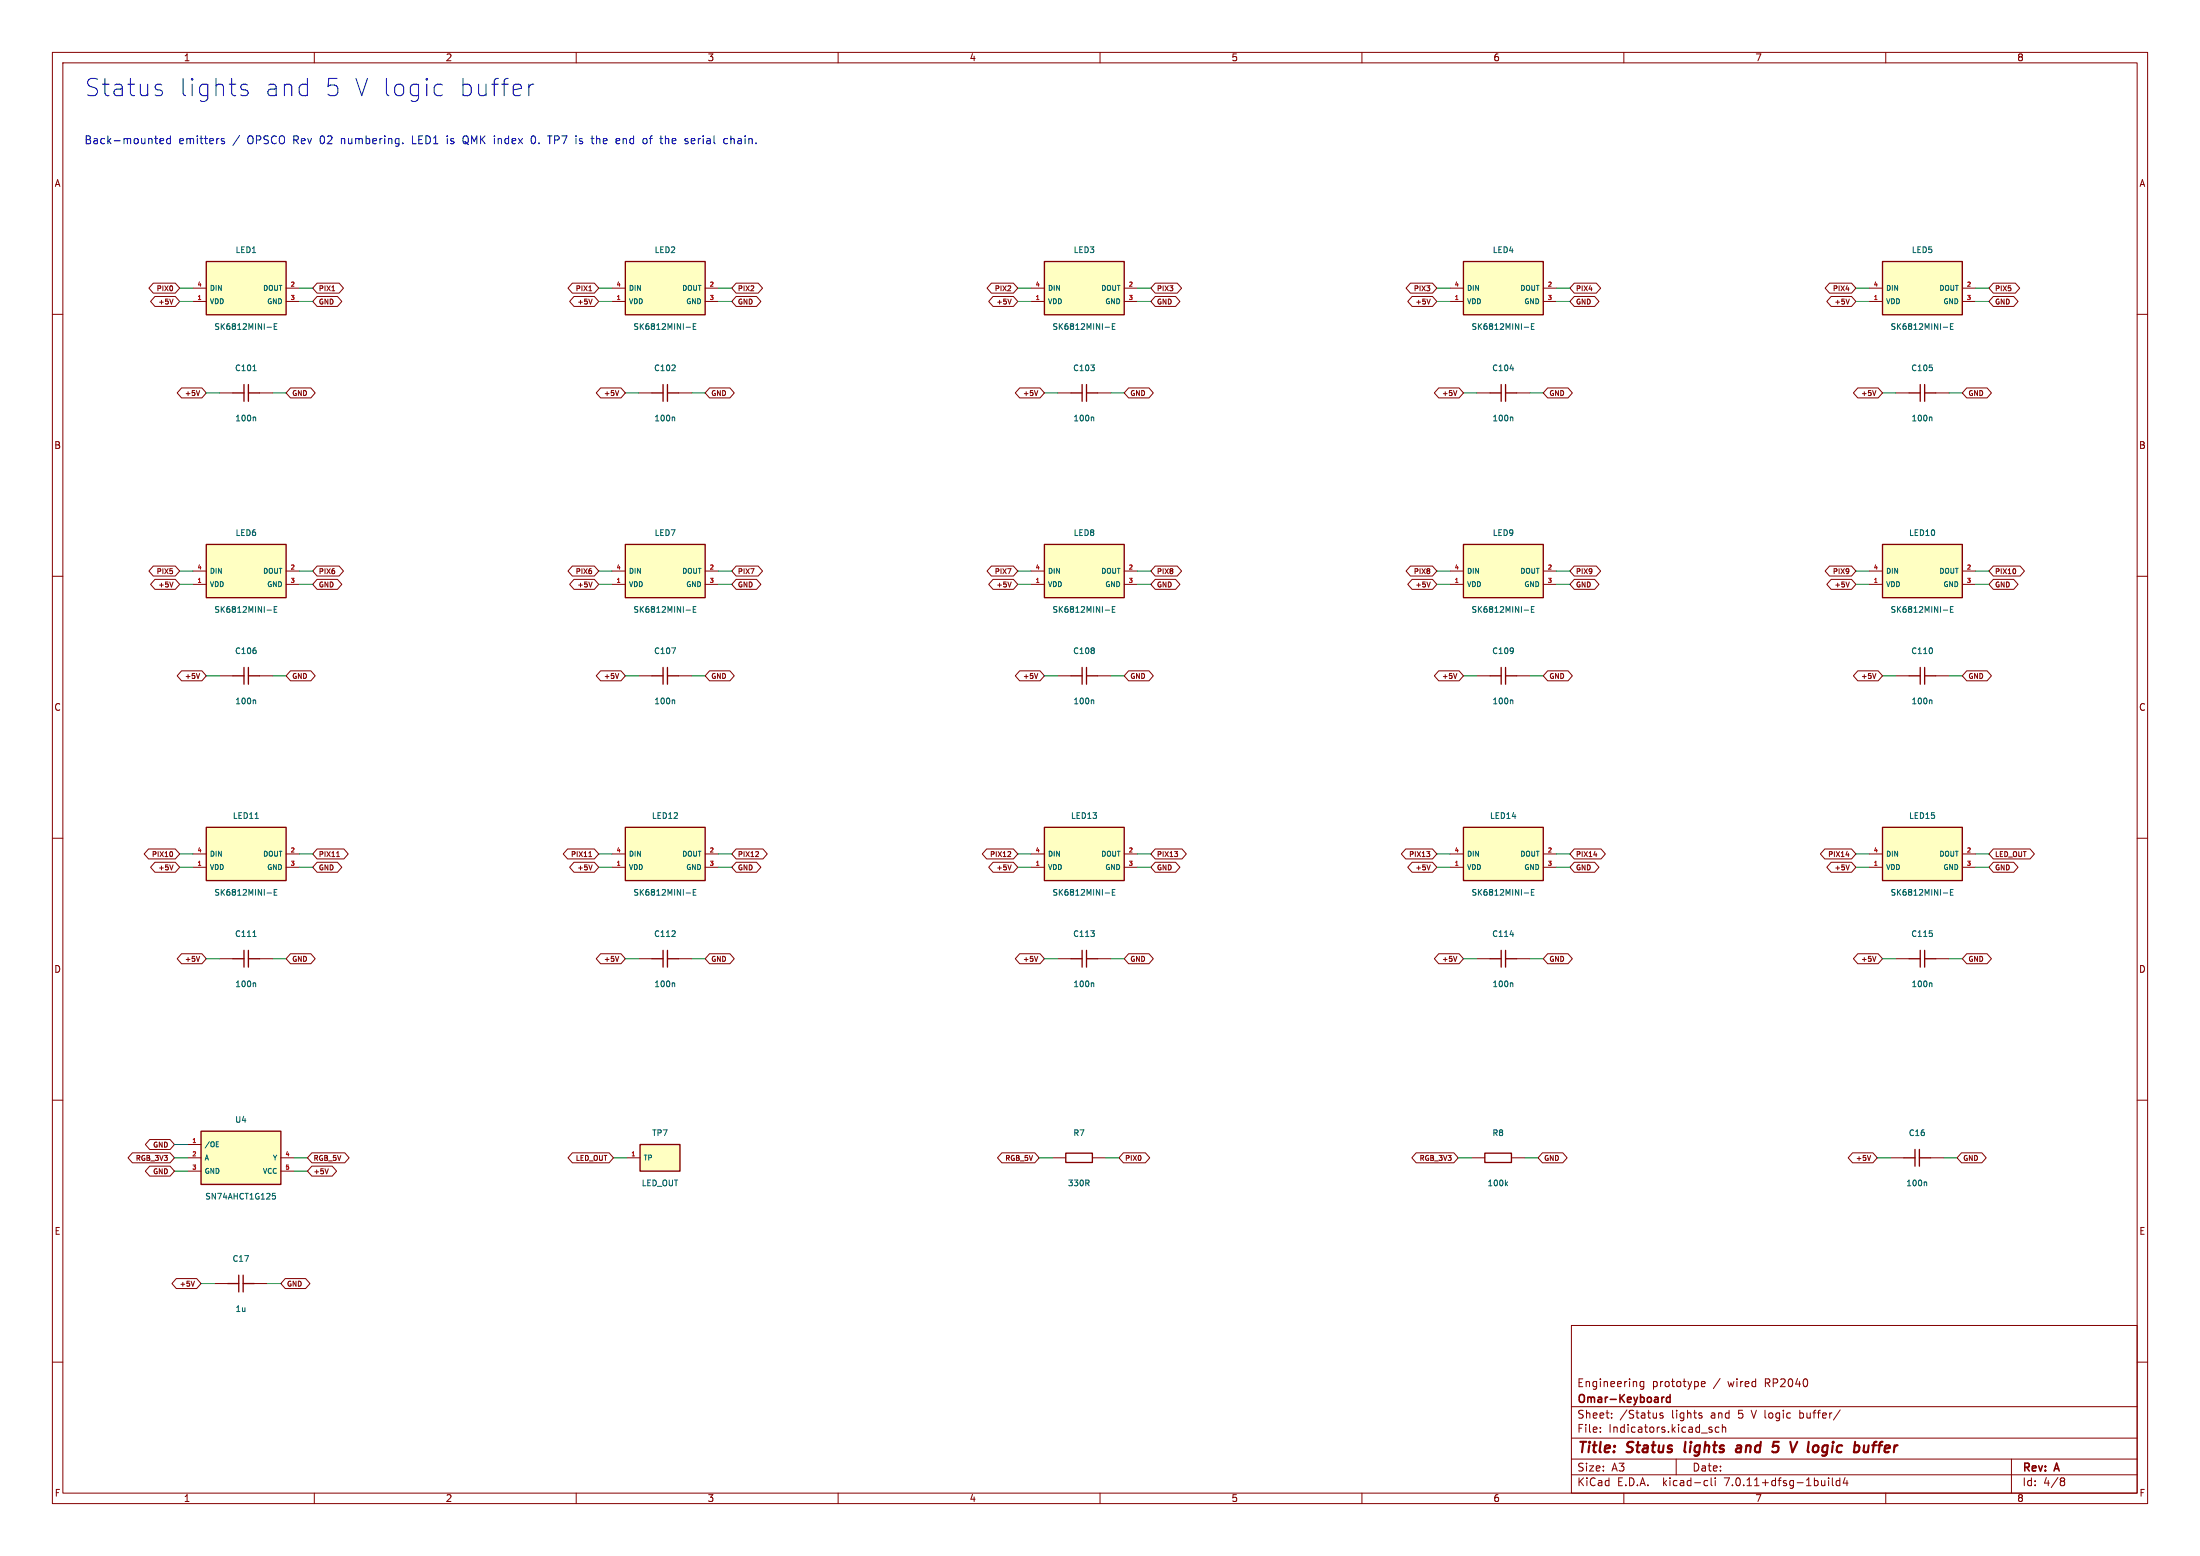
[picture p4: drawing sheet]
<svg xmlns="http://www.w3.org/2000/svg" width="420mm" height="297mm" viewBox="0 0 420 297" stroke-linecap="round" stroke-linejoin="round" font-family="sans-serif">
<g fill="none" stroke="#840000" stroke-width=".19">
<path d="M10 10h400v277h-400zM12 12h396v273h-396zM60 10v2M110 10v2M160 10v2M210 10v2M260 10v2M310 10v2M360 10v2M10 60h2M29.3 54h4.2l.8 1-.8 1h-4.2l-.9-1zM29.6 56.6h3.9l.8 .9-.8 1h-3.9l-.9-1z"/>
<path d="M33 57.1l-.3 .9M36.8 57.5h2.6M36.8 55h2.6M54.6 57.5h2.6M54.6 55h2.6M60.5 54h4.2l.9 1-.9 1h-4.2l-.8-1zM60.5 56.6h3.9l.9 .9-.9 1h-3.9l-.8-1zM63.4 55.5h.5M109.3 54h4.2l.8 1-.8 1h-4.2l-.9-1zM109.6 56.6h3.9l.8 .9-.8 1h-3.9l-.9-1zM112.4 55.5h.5M113 57.1l-.3 .9"/>
<path d="M116.8 57.5h2.6M116.8 55h2.6M134.6 57.5h2.6M134.6 55h2.6M140.5 54h4.2l.9 1-.9 1h-4.2l-.8-1zM140.5 56.6h3.9l.9 .9-.9 1h-3.9l-.8-1zM189.3 54h4.2l.8 1-.8 1h-4.2l-.9-1zM189.6 56.6h3.9l.8 .9-.8 1h-3.9l-.9-1zM193 57.1l-.3 .9M196.8 57.5h2.6M196.8 55h2.6M214.6 57.5h2.6"/>
<path d="M214.6 55h2.6M220.5 56.6h3.9l.9 .9-.9 1h-3.9l-.8-1zM220.5 54h4.2l.9 1-.9 1h-4.2l-.8-1zM269.3 54h4.2l.8 1-.8 1h-4.2l-.9-1zM269.6 56.6h3.9l.8 .9-.8 1h-3.9l-.9-1zM273 57.1l-.3 .9M276.8 57.5h2.6M276.8 55h2.6M294.6 57.5h2.6M294.6 55h2.6M300.5 54h4.2l.9 1-.9 1h-4.2l-.8-1zM300.5 56.6h3.9l.9 .9-.9 1h-3.9l-.8-1z"/>
<path d="M349.3 54h4.2l.8 1-.8 1h-4.2l-.9-1zM349.6 56.6h3.9l.8 .9-.8 1h-3.9l-.9-1zM353 57.1l-.3 .9M356.8 57.5h2.6M356.8 55h2.6M374.6 57.5h2.6M374.6 55h2.6M380.5 56.6h3.9l.9 .9-.9 1h-3.9l-.8-1zM380.5 54h4.2l.9 1-.9 1h-4.2l-.8-1zM408 60h2M34.7 74h3.8l.9 1-.9 1h-3.8l-.9-1zM38.1 74.5l-.3 1"/>
<path d="M41.9 75h2.6M49.5 75h2.6M55.5 74h3.8l.9 1-.9 1h-3.8l-.9-1zM114.7 74h3.8l.9 1-.9 1h-3.8l-.9-1zM118.1 74.5l-.3 1M121.9 75h2.6M129.5 75h2.6M135.5 74h3.8l.9 1-.9 1h-3.8l-.9-1zM194.7 74h3.8l.9 1-.9 1h-3.8l-.9-1zM198.1 74.5l-.3 1M201.9 75h2.6M209.5 75h2.6"/>
<path d="M215.5 74h3.8l.9 1-.9 1h-3.8l-.9-1zM274.7 74h3.8l.9 1-.9 1h-3.8l-.9-1zM278.1 74.5l-.3 1M281.9 75h2.6M289.5 75h2.6M295.5 74h3.8l.9 1-.9 1h-3.8l-.9-1zM354.7 74h3.8l.9 1-.9 1h-3.8l-.9-1zM358.1 74.5l-.3 1M361.9 75h2.6M369.5 75h2.6M375.5 74h3.8l.9 1-.9 1h-3.8l-.9-1zM10 110h2"/>
<path d="M29.3 108h4.2l.8 1-.8 1h-4.2l-.9-1zM29.6 110.6h3.9l.8 .9-.8 1h-3.9l-.9-1zM33 111.1l-.3 .9M36.8 111.5h2.6M36.8 109h2.6M54.6 111.5h2.6M54.6 109h2.6M60.5 108h4.2l.9 1-.9 1h-4.2l-.8-1zM60.5 110.6h3.9l.9 .9-.9 1h-3.9l-.8-1zM109.3 108h4.2l.8 1-.8 1h-4.2l-.9-1zM109.6 110.6h3.9l.8 .9-.8 1h-3.9l-.9-1zM113 111.1l-.3 .9"/>
<path d="M116.8 111.5h2.6M116.8 109h2.6M134.6 111.5h2.6M134.6 109h2.6M140.5 108h4.2l.9 1-.9 1h-4.2l-.8-1zM140.5 110.6h3.9l.9 .9-.9 1h-3.9l-.8-1zM189.3 108h4.2l.8 1-.8 1h-4.2l-.9-1zM189.6 110.6h3.9l.8 .9-.8 1h-3.9l-.9-1zM193 111.1l-.3 .9M196.8 111.5h2.6M196.8 109h2.6M214.6 111.5h2.6"/>
<path d="M214.6 109h2.6M220.5 108h4.2l.9 1-.9 1h-4.2l-.8-1zM220.5 110.6h3.9l.9 .9-.9 1h-3.9l-.8-1zM269.3 108h4.2l.8 1-.8 1h-4.2l-.9-1zM269.6 110.6h3.9l.8 .9-.8 1h-3.9l-.9-1zM273 111.1l-.3 .9M276.8 111.5h2.6M276.8 109h2.6M294.6 111.5h2.6M294.6 109h2.6M300.5 108h4.2l.9 1-.9 1h-4.2l-.8-1zM300.5 110.6h3.9l.9 .9-.9 1h-3.9l-.8-1z"/>
<path d="M349.3 108h4.2l.8 1-.8 1h-4.2l-.9-1zM349.6 110.6h3.9l.8 .9-.8 1h-3.9l-.9-1zM353 111.1l-.3 .9M356.8 111.5h2.6M356.8 109h2.6M374.6 111.5h2.6M374.6 109h2.6M380.5 110.6h3.9l.9 .9-.9 1h-3.9l-.8-1zM380.5 108h5.1l.9 1-.9 1h-5.1l-.8-1zM384.8 108.7v.6M408 110h2M34.7 128h3.8l.9 1-.9 1h-3.8l-.9-1z"/>
<path d="M38.1 128.5l-.3 1M41.9 129h2.6M49.5 129h2.6M55.5 128h3.8l.9 1-.9 1h-3.8l-.9-1zM114.7 128h3.8l.9 1-.9 1h-3.8l-.9-1zM118.1 128.5l-.3 1M121.9 129h2.6M129.5 129h2.6M135.5 128h3.8l.9 1-.9 1h-3.8l-.9-1zM194.7 128h3.8l.9 1-.9 1h-3.8l-.9-1zM198.1 128.5l-.3 1M201.9 129h2.6"/>
<path d="M209.5 129h2.6M215.5 128h3.8l.9 1-.9 1h-3.8l-.9-1zM274.7 128h3.8l.9 1-.9 1h-3.8l-.9-1zM278.1 128.5l-.3 1M281.9 129h2.6M289.5 129h2.6M295.5 128h3.8l.9 1-.9 1h-3.8l-.9-1zM354.7 128h3.8l.9 1-.9 1h-3.8l-.9-1zM358.1 128.5l-.3 1M361.9 129h2.6M369.5 129h2.6M375.5 128h3.8l.9 1-.9 1h-3.8l-.9-1z"/>
<path d="M10 160h2M408 160h2M28.4 162h5.1l.8 1-.8 1h-5.1l-.9-1zM29.6 164.6h3.9l.8 .9-.8 1h-3.9l-.9-1zM32.9 162.6v.8M33 165.1l-.3 .9M36.8 165.5h2.6M36.8 163h2.6M54.6 165.5h2.6M54.6 163h2.6M60.5 164.6h3.9l.9 .9-.9 1h-3.9l-.8-1zM60.5 162h5.1l.9 1-.9 1h-5.1l-.8-1z"/>
<path d="M64.3 163.5h.5M108.4 162h5.1l.8 1-.8 1h-5.1l-.9-1zM109.6 164.6h3.9l.8 .9-.8 1h-3.9l-.9-1zM112.4 163.5h.5M112.6 162.7l.1-.2v1M113 165.1l-.3 .9M116.8 165.5h2.6M116.8 163h2.6M134.6 165.5h2.6M134.6 163h2.6M140.5 162h5.1l.9 1-.9 1h-5.1l-.8-1zM140.5 164.6h3.9l.9 .9-.9 1h-3.9l-.8-1z"/>
<path d="M144.2 163.5h.6M144.8 162.6v.4M188.4 162h5.1l.8 1-.8 1h-5.1l-.9-1zM189.6 164.6h3.9l.8 .9-.8 1h-3.9l-.9-1zM192.8 162.5l.2 .2-.1 .3-.5 .5h.6M193 165.1l-.3 .9M196.8 165.5h2.6M196.8 163h2.6M214.6 165.5h2.6M214.6 163h2.6M220.5 162h5.1l.9 1-.9 1h-5.1l-.8-1zM220.5 164.6h3.9l.9 .9-.9 1h-3.9l-.8-1z"/>
<path d="M224.2 162.5h.6l-.3 .4M224.8 163v.4M268.4 162h5.1l.8 1-.8 1h-5.1l-.9-1zM269.6 164.6h3.9l.8 .9-.8 1h-3.9l-.9-1zM272.4 162.5h.6l-.4 .4M272.9 163v.5M273 165.1l-.3 .9M276.8 165.5h2.6M276.8 163h2.6M294.6 165.5h2.6M294.6 163h2.6M300.5 162h5.1l.9 1-.9 1h-5.1l-.8-1z"/>
<path d="M300.5 164.6h3.9l.9 .9-.9 1h-3.9l-.8-1zM304.3 163.2h.6M348.4 162h5.1l.8 1-.8 1h-5.1l-.9-1zM349.6 164.6h3.9l.8 .9-.8 1h-3.9l-.9-1zM352.4 163.2h.6M353 165.1l-.3 .9M356.8 165.5h2.6M356.8 163h2.6M374.6 165.5h2.6M374.6 163h2.6M380.5 162h7l.9 1-.9 1h-7l-.8-1zM380.5 164.6h3.9l.9 .9-.9 1h-3.9l-.8-1z"/>
<path d="M34.7 182h3.8l.9 1-.9 1h-3.8l-.9-1zM38.1 182.5l-.3 1M41.9 183h2.6M49.5 183h2.6M55.5 182h3.8l.9 1-.9 1h-3.8l-.9-1zM114.7 182h3.8l.9 1-.9 1h-3.8l-.9-1zM118.1 182.5l-.3 1M121.9 183h2.6M129.5 183h2.6M135.5 182h3.8l.9 1-.9 1h-3.8l-.9-1zM194.7 182h3.8l.9 1-.9 1h-3.8l-.9-1zM198.1 182.5l-.3 1"/>
<path d="M201.9 183h2.6M209.5 183h2.6M215.5 182h3.8l.9 1-.9 1h-3.8l-.9-1zM274.7 182h3.8l.9 1-.9 1h-3.8l-.9-1zM278.1 182.5l-.3 1M281.9 183h2.6M289.5 183h2.6M295.5 182h3.8l.9 1-.9 1h-3.8l-.9-1zM354.7 182h3.8l.9 1-.9 1h-3.8l-.9-1zM358.1 182.5l-.3 1M361.9 183h2.6M369.5 183h2.6"/>
<path d="M375.5 182h3.8l.9 1-.9 1h-3.8l-.9-1zM10 210h2M28.6 217.5h3.9l.8 1-.8 .9h-3.9l-.9-.9zM35.8 218.5h2.6M408 210h2M25.3 220h7.2l.8 1-.8 1h-7.2l-.9-1zM28.6 222.6h3.9l.8 .9-.8 1h-3.9l-.9-1zM35.8 221h2.6M35.8 223.5h2.6M53.6 221h2.6M53.6 223.5h2.6M59.5 222.6h3.9l.9 .9-.9 1h-3.9l-.8-1z"/>
<path d="M59.5 220h6.3l.9 1-.9 1h-6.3l-.8-1zM62.7 223.1l-.3 .9M109.3 220h7l.8 1-.8 1h-7l-.9-1zM119.7 221h2.5M191.3 220h6.2l.9 1-.9 1h-6.2l-.9-1zM200.9 221h2.6M208.5 221h2.6M214.5 220h4.2l.8 1-.8 1h-4.2l-.9-1zM270.4 220h7.1l.9 1-.9 1h-7.1l-.9-1zM280.9 221h2.6M288.5 221h2.6M294.5 220h3.8l.9 1-.9 1h-3.8l-.9-1z"/>
<path d="M353.7 220h3.8l.9 1-.9 1h-3.8l-.9-1zM357.1 220.5l-.3 1M360.9 221h2.6M368.5 221h2.6M374.5 220h3.8l.9 1-.9 1h-3.8l-.9-1zM10 260h2M33.7 244h3.8l.9 1-.9 1h-3.8l-.9-1zM37.1 244.5l-.3 1M40.9 245h2.6M48.5 245h2.6M54.5 244h3.8l.9 1-.9 1h-3.8l-.9-1zM300 253h108v32h-108z"/>
<path d="M408 260h2M300 278.5h108M300 274.5h108M300 268.5h108M305.5 273.2v.2M305.5 272.5v.1M307.7 270.5v.2M307.7 269.8v.1M313.8 263.7v1.2l-.3 .3-.3-.1M313.8 263.8l-.4-.1-.3 .3 .1 .6h.6M317.4 269.8l-.3-.1-.2 .2v.2l.5 .2v.3h-.5M320 278.5v3"/>
<path d="M324.5 270.2l.4 .1v.2l-.2 .2h-.3M324.5 269.7l.4 .1M324.8 264.2l.7-.2-.1-.2-.4-.1-.2 .2 .1 .7h.5M326.4 272.9l.4 .1 .1 .2-.2 .2h-.3M326.4 272.4l.4 .1M328.2 272.5l-.5-.1-.3 .3 .2 .6h.6M328.8 272.5l.2-.1 .4 .1v.9M328.8 271.9v1.5M343.6 269.2v1.5M343.6 270.6l.1 .1M343.7 269.7l-.1 .1M351.3 269.1l-1.3 1.9"/>
<path d="M384 278.5v6.5M60 285v2M110 285v2M160 285v2M210 285v2M260 285v2M300 281.5h108M310 285v2M325.6 282.6l.4 .1M326 283.5l-.4 .1M326.7 282.1v1.3l.2 .2M327.4 282.1v.1"/>
<path d="M327.4 282.6v1M349.1 282.1v.1M349.1 282.6v1M349.8 282.1v1.3l.2 .2M351.2 282.7l-.4-.1-.3 .3 .2 .6h.5M351.2 282.1v1.5M352.2 282l-.3 1.1h.9M352.6 282.6v1M360 285v2M393.6 282.1h.3l.3 .3-.3 .3M393.6 282.7h.3M393.9 282.7l.2 .2 .1 .4-.3 .3h-.3"/>
</g>
<path d="M321.8 275.2l-.2 1.9M331.6 276h.7M332.4 276.3l-.7 .1a.4 .4 0 0 0-.3 .4 .4 .4 0 0 0 .2 .4l.7-.1M338.6 275.2h1M339.2 276l.3 .3v.5l-.2 .3M356.7 275.9l-.1 1.3M357.4 275.9h.8M358.1 275.2l-.4 .3-.2 1.7" fill="none" stroke="#840000" stroke-width=".4"/>
<path d="M317.7 266.7l-.4 .1M318.8 266.8l-.4-.1-.3 .3 .2 .6h.5M318.8 266.2v1.5" fill="none" stroke="#840000" stroke-width=".3"/>
<g fill="none" stroke="#840000" stroke-width=".25">
<path d="M39.4 49.9h15.2v10.2h-15.2zM119.4 49.9h15.2v10.2h-15.2zM199.4 49.9h15.2v10.2h-15.2zM279.4 49.9h15.2v10.2h-15.2zM359.4 49.9h15.2v10.2h-15.2zM44.5 75h2.1M46.6 73.4v3.2M47.4 73.4v3.2M47.4 75h2.1M124.5 75h2.1M126.6 73.4v3.2M127.4 75h2.1"/>
<path d="M127.4 73.4v3.2M204.5 75h2.1M206.6 73.4v3.2M207.4 75h2.1M207.4 73.4v3.2M284.5 75h2.1M286.6 73.4v3.2M287.4 73.4v3.2M287.4 75h2.1M364.5 75h2.1M366.6 73.4v3.2M367.4 73.4v3.2"/>
<path d="M367.4 75h2.1M39.4 103.9h15.2v10.2h-15.2zM119.4 103.9h15.2v10.2h-15.2zM199.4 103.9h15.2v10.2h-15.2zM279.4 103.9h15.2v10.2h-15.2zM359.4 103.9h15.2v10.2h-15.2zM44.5 129h2.1M46.6 127.4v3.2M47.4 129h2.1M47.4 127.4v3.2M124.5 129h2.1M126.6 127.4v3.2"/>
<path d="M127.4 129h2.1M127.4 127.4v3.2M204.5 129h2.1M206.6 127.4v3.2M207.4 129h2.1M207.4 127.4v3.2M284.5 129h2.1M286.6 127.4v3.2M287.4 129h2.1M287.4 127.4v3.2M364.5 129h2.1M366.6 127.4v3.2"/>
<path d="M367.4 129h2.1M367.4 127.4v3.2M39.4 157.9h15.2v10.2h-15.2zM119.4 157.9h15.2v10.2h-15.2zM199.4 157.9h15.2v10.2h-15.2zM279.4 157.9h15.2v10.2h-15.2zM359.4 157.9h15.2v10.2h-15.2zM44.5 183h2.1M46.6 181.4v3.2M47.4 181.4v3.2M47.4 183h2.1M124.5 183h2.1"/>
<path d="M126.6 181.4v3.2M127.4 183h2.1M127.4 181.4v3.2M204.5 183h2.1M206.6 181.4v3.2M207.4 183h2.1M207.4 181.4v3.2M284.5 183h2.1M286.6 181.4v3.2M287.4 181.4v3.2M287.4 183h2.1M364.5 183h2.1"/>
<path d="M366.6 181.4v3.2M367.4 181.4v3.2M367.4 183h2.1M38.4 215.9h15.2v10.2h-15.2zM122.2 218.5h7.6v5h-7.6zM365.6 219.4v3.2M366.4 219.4v3.2M203.5 220.1h5v1.8h-5zM283.5 220.1h5v1.8h-5zM363.5 221h2.1M366.4 221h2.1M43.5 245h2.1"/>
<path d="M45.6 243.4v3.2M46.4 245h2.1M46.4 243.4v3.2"/>
</g>
<g fill="none" stroke="#006464" stroke-width=".19">
<path d="M48.3 70.8h.6M48.6 79.6l.2 .2v.5M51 62.5h.8M52.3 62.3h.4M52.9 61.8h-.6v1.1h.6M128.2 70.8h.7M128.6 79.6l.2 .2v.5M128.9 69.8v.3M131 62.5h.8M132.3 62.3h.4M132.9 61.8h-.6v1.1h.6M208.2 69.7h.7l-.4 .4"/>
<path d="M208.6 79.6l.2 .2v.5M208.9 70.2v.5M211 62.5h.8M212.3 62.3h.4M212.9 61.8h-.6v1.1h.6M288.3 70.4h.7M288.7 79.6l.1 .2v.5M291 62.5h.8M292.3 62.3h.4M292.9 61.8h-.6v1.1h.6M368.7 79.6l.1 .2v.5M368.9 70.2v.5"/>
<path d="M371 62.5h.8M372.3 62.3h.4M372.9 61.8h-.6v1.1h.6M51 116.5h.8M52.3 116.3h.4M52.9 115.8h-.6v1.1h.6M131 116.5h.8M132.3 116.3h.4M132.9 115.8h-.6v1.1h.6M211 116.5h.8M212.3 116.3h.4M212.9 115.8h-.6v1.1h.6"/>
<path d="M291 116.5h.8M292.3 116.3h.4M292.9 115.8h-.6v1.1h.6M371 116.5h.8M372.3 116.3h.4M372.9 115.8h-.6v1.1h.6M48.6 133.6l.2 .2v.5M48.9 124.2v.5M128.2 123.7h.8l-.5 1.1M128.6 133.6l.2 .2v.5M208.6 133.6l.2 .2v.5M208.9 123.8v.2"/>
<path d="M208.9 124.2v.5M288.7 133.6l.1 .2v.5M288.9 123.8v.7M288.9 124.1v.1M368.7 133.6l.1 .2v.5M368.9 123.9v.7M48.7 156.2h.6M48.3 178.8h.6M51 170.5h.8M52.3 170.3h.4M52.9 169.8h-.6v1.1h.6M128.2 178.8h.7"/>
<path d="M128.9 177.8v.3M131 170.5h.8M132.3 170.3h.4M132.9 169.8h-.6v1.1h.6M208.2 177.7h.7l-.4 .4M208.9 178.2v.5M211 170.5h.8M212.3 170.3h.4M212.9 169.8h-.6v1.1h.6M288.3 178.4h.7M291 170.5h.8M292.3 170.3h.4"/>
<path d="M292.9 169.8h-.6v1.1h.6M368.9 178.2v.5M371 170.5h.8M372.3 170.3h.4M372.9 169.8h-.6v1.1h.6M48.6 187.6l.2 .2v.5M128.6 187.6l.2 .2v.5M208.6 187.6l.2 .2v.5M288.7 187.6l.1 .2v.5M368.7 187.6l.1 .2v.5M41.3 218.4h.3M41.3 218.9h.4"/>
<path d="M41.3 217.9h.4M52 227.8h.5M52.1 228.2h.3l.2 .2-.1 .4-.4 .1M207.5 225.8l.4 .5M207.9 225.3v.4M287.5 225.9l.3 .4M287.8 225.6l-.4 .4M367.6 225.6l.2 .2v.5"/>
</g>
<g fill="#ffffc2" stroke="#ffffc2" stroke-width=".19">
<path d="M199.4 103.9h15.2v10.2h-15.2z"/>
<path d="M199.4 49.9h15.2v10.2h-15.2z"/>
<path d="M39.4 103.9h15.2v10.2h-15.2z"/>
<path d="M359.4 157.9h15.2v10.2h-15.2z"/>
<path d="M359.4 103.9h15.2v10.2h-15.2z"/>
<path d="M359.4 49.9h15.2v10.2h-15.2z"/>
<path d="M119.4 103.9h15.2v10.2h-15.2z"/>
<path d="M279.4 103.9h15.2v10.2h-15.2z"/>
<path d="M279.4 49.9h15.2v10.2h-15.2z"/>
<path d="M119.4 157.9h15.2v10.2h-15.2z"/>
<path d="M38.4 215.9h15.2v10.2h-15.2z"/>
<path d="M122.2 218.5h7.6v5h-7.6z"/>
<path d="M39.4 157.9h15.2v10.2h-15.2z"/>
<path d="M39.4 49.9h15.2v10.2h-15.2z"/>
<path d="M279.4 157.9h15.2v10.2h-15.2z"/>
<path d="M119.4 49.9h15.2v10.2h-15.2z"/>
<path d="M199.4 157.9h15.2v10.2h-15.2z"/>
</g>
<g fill="none" stroke="#0000c2" stroke-width=".19">
<path d="M30.1 17.2l.8 .1 .1 .5-.1 .3-.3 .2h-.7M30.1 16.1l.8 .1M46 16.7l.1 .3 .3 .2 .8 .1 .2 .3-.2 .5-.3 .2h-.6l-.3-.2M47.2 16.2l-.8-.1-.3 .1-.1 .3M84.5 16.2l-.4-.1h-.6l-.3 .1-.3 .5v.9l.3 .5 .3 .2h.6l.4-.2M101 16.1v2.2M101.9 16.1a.84 .84 0 0 0-.9 .6M29.5 26.4h.6M30 27.4h.1M30.5 26.9l.7-.1v-.3l-.5-.1-.2 .2 .1 .8h.6M32.5 26.5l-.4-.1-.3 .3 .2 .7h.5M32.5 25.9v1.5"/>
<path d="M42.8 26.5l-.3-.1-.3 .2 .1 .3 .5 .1v.4h-.6M76.9 27.3v.1M78.7 25.9v1.5h.8M85.4 25.9v.2M85.4 26.4v1M88.7 27.1h.1M89 25.9a.5 .5 0 0 0-.6 .5v.5a.51 .51 0 0 0 .6 .5M102.1 26.1l-.2-.2a.8 .8 0 0 0-.5 .8 .8 .8 0 0 0 .5 .7l.2-.1M104.5 25.9h.9M110.6 27.4h.4M110.6 26.7l.1 .2h.3M111 26.4l-.3 .1-.1 .1"/>
<path d="M113.9 25.9v1.5M114.1 26.4l-.2 .2M124 26.4h.5M124.2 26v1.4M127.2 26.4l.4 .1 .1 .1v.8M132.6 26.5l-.4-.1-.2 .2v.8h.6M132.7 26.8l-.7 .1M138.7 26.4l.2 .1M138.9 27.4h-.2M139.5 26.6l.5-.2 .2 .2M139.5 25.9v1.5"/>
</g>
<g fill="none" stroke="#009600" stroke-width=".19">
<path d="M34.3 57.5h2.5M34.3 55h2.5M57.2 57.5h2.5M57.2 55h2.5M114.3 57.5h2.5M114.3 55h2.5M137.2 57.5h2.5M137.2 55h2.5M194.3 57.5h2.5M194.3 55h2.5M217.2 57.5h2.5M217.2 55h2.5"/>
<path d="M274.3 57.5h2.5M274.3 55h2.5M297.2 57.5h2.5M297.2 55h2.5M354.3 57.5h2.5M354.3 55h2.5M377.2 57.5h2.5M377.2 55h2.5M39.4 75h2.5M52.1 75h2.5M119.4 75h2.5M132.1 75h2.5"/>
<path d="M199.4 75h2.5M212.1 75h2.5M279.4 75h2.5M292.1 75h2.5M359.4 75h2.5M372.1 75h2.5M34.3 109h2.5M34.3 111.5h2.5M57.2 109h2.5M57.2 111.5h2.5M114.3 109h2.5M114.3 111.5h2.5"/>
<path d="M137.2 109h2.5M137.2 111.5h2.5M194.3 109h2.5M194.3 111.5h2.5M217.2 109h2.5M217.2 111.5h2.5M274.3 109h2.5M274.3 111.5h2.5M297.2 109h2.5M297.2 111.5h2.5M354.3 109h2.5M354.3 111.5h2.5"/>
<path d="M377.2 109h2.5M377.2 111.5h2.5M39.4 129h2.5M52.1 129h2.5M119.4 129h2.5M132.1 129h2.5M199.4 129h2.5M212.1 129h2.5M279.4 129h2.5M292.1 129h2.5M359.4 129h2.5M372.1 129h2.5"/>
<path d="M34.3 165.5h2.5M34.3 163h2.5M57.2 165.5h2.5M57.2 163h2.5M114.3 165.5h2.5M114.3 163h2.5M137.2 165.5h2.5M137.2 163h2.5M194.3 165.5h2.5M194.3 163h2.5M217.2 165.5h2.5M217.2 163h2.5"/>
<path d="M274.3 165.5h2.5M274.3 163h2.5M297.2 165.5h2.5M297.2 163h2.5M354.3 165.5h2.5M354.3 163h2.5M377.2 165.5h2.5M377.2 163h2.5M39.4 183h2.5M52.1 183h2.5M119.4 183h2.5M132.1 183h2.5"/>
<path d="M199.4 183h2.5M212.1 183h2.5M279.4 183h2.5M292.1 183h2.5M359.4 183h2.5M372.1 183h2.5M33.3 218.5h2.5M33.3 221h2.5M33.3 223.5h2.5M56.2 221h2.5M56.2 223.5h2.5M117.1 221h2.6"/>
<path d="M198.4 221h2.5M211.1 221h2.5M278.4 221h2.5M291.1 221h2.5M358.4 221h2.5M371.1 221h2.5M38.4 245h2.5M51.1 245h2.5"/>
</g>
<g font-size="4.6" fill="#0000c2">
<text x="16" y="18.6">Status</text>
<text x="33.9" y="18.6">lights</text>
<text x="50" y="18.6">and</text>
<text x="61.3" y="18.6">5 V logic</text>
<text x="86.3" y="18.6">buffer</text>
</g>
<g font-size="2.8" fill="#840000">
<text x="301" y="277.9">Title:</text>
<text x="310.6" y="277.9">Status</text>
<text x="322.4" y="277.9">lights</text>
<text x="333.1" y="277.9">and</text>
<text x="340.9" y="277.9">5</text>
<text x="345.1" y="277.9">V logic</text>
<text x="358.8" y="277.9">buffer</text>
</g>
<g font-size="2.1" fill="#0000c2">
<text x="16" y="27.7">Back-mounted</text>
<text x="34.1" y="27.7">emitters</text>
<text x="44.5" y="27.7">/</text>
<text x="47.4" y="27.7">OPSCO Rev</text>
<text x="61.5" y="27.7">02</text>
<text x="65.7" y="27.7">numbering.</text>
<text x="79.4" y="27.7">LED1</text>
<text x="86.2" y="27.7">is</text>
<text x="89.4" y="27.7">QMK index</text>
<text x="102.7" y="27.7">0.</text>
<text x="106.2" y="27.7">TP7</text>
<text x="111.5" y="27.7">is</text>
<text x="114.8" y="27.7">the</text>
<text x="119.6" y="27.7">end</text>
<text x="124.9" y="27.7">of</text>
<text x="128.4" y="27.7">the</text>
<text x="133.2" y="27.7">serial</text>
<text x="140.8" y="27.7">chain.</text>
</g>
<g font-size="2.1" fill="#840000">
<text x="301" y="268.2">Omar-Keyboard</text>
<text x="301" y="265">Engineering</text>
<text x="315.4" y="265">prototype</text>
<text x="327.2" y="265">/</text>
<text x="330" y="265">wired</text>
<text x="337.2" y="265">RP2040</text>
<text x="301" y="273.7">File:</text>
<text x="301" y="271">Sheet:</text>
<text x="307.1" y="273.7">Indicators.kicad_sch</text>
<text x="309.2" y="271">/Status</text>
<text x="319.2" y="271">lights</text>
<text x="326.7" y="271">and</text>
<text x="332.1" y="271">5</text>
<text x="334.8" y="271">V logic</text>
<text x="344.2" y="271">buffer/</text>
<text x="301" y="281.1">Size:</text>
<text x="307.6" y="281.1">A3</text>
<text x="323" y="281.1">Date:</text>
<text x="386" y="281.3">Rev:</text>
<text x="392.4" y="281.3">A</text>
<text x="301" y="283.9">KiCad</text>
<text x="308.7" y="283.9">E.D.A.</text>
<text x="317.6" y="283.9">kicad-cli</text>
<text x="329.5" y="283.9">7.0.11+dfsg-1build4</text>
<text x="386" y="283.9">Id:</text>
<text x="390.1" y="283.9">4/8</text>
</g>
<g font-size="1.8" fill="#840000">
<text x="35" y="11.9">1</text>
<text x="85" y="11.9">2</text>
<text x="135" y="11.9">3</text>
<text x="185" y="11.9">4</text>
<text x="235" y="11.9">5</text>
<text x="285" y="11.9">6</text>
<text x="335" y="11.9">7</text>
<text x="385" y="11.9">8</text>
<text x="10.3" y="35.9">A</text>
<text x="408.3" y="35.9">A</text>
<text x="10.3" y="85.9">B</text>
<text x="408.2" y="85.9">B</text>
<text x="10.3" y="135.9">C</text>
<text x="408.2" y="135.9">C</text>
<text x="10.3" y="185.9">D</text>
<text x="408.2" y="185.9">D</text>
<text x="10.3" y="235.9">E</text>
<text x="408.3" y="235.9">E</text>
<text x="10.3" y="285.9">F</text>
<text x="35" y="286.9">1</text>
<text x="85" y="286.9">2</text>
<text x="135" y="286.9">3</text>
<text x="185" y="286.9">4</text>
<text x="235" y="286.9">5</text>
<text x="285" y="286.9">6</text>
<text x="335" y="286.9">7</text>
<text x="385" y="286.9">8</text>
<text x="408.3" y="285.9">F</text>
</g>
<g font-size="1.5" fill="#006464">
<text x="44.9" y="48.5">LED1</text>
<text x="124.9" y="48.5">LED2</text>
<text x="204.9" y="48.5">LED3</text>
<text x="284.9" y="48.5">LED4</text>
<text x="364.9" y="48.5">LED5</text>
<text x="40.8" y="63.2">SK6812MINI-E</text>
<text x="120.8" y="63.2">SK6812MINI-E</text>
<text x="200.8" y="63.2">SK6812MINI-E</text>
<text x="280.8" y="63.2">SK6812MINI-E</text>
<text x="360.8" y="63.2">SK6812MINI-E</text>
<text x="44.8" y="71">C101</text>
<text x="124.8" y="71">C102</text>
<text x="204.8" y="71">C103</text>
<text x="284.8" y="71">C104</text>
<text x="364.8" y="71">C105</text>
<text x="44.8" y="80.6">100n</text>
<text x="124.8" y="80.6">100n</text>
<text x="204.8" y="80.6">100n</text>
<text x="284.8" y="80.6">100n</text>
<text x="364.8" y="80.6">100n</text>
<text x="44.9" y="102.5">LED6</text>
<text x="124.9" y="102.5">LED7</text>
<text x="204.9" y="102.5">LED8</text>
<text x="284.9" y="102.5">LED9</text>
<text x="364.3" y="102.5">LED10</text>
<text x="40.8" y="117.2">SK6812MINI-E</text>
<text x="120.8" y="117.2">SK6812MINI-E</text>
<text x="200.8" y="117.2">SK6812MINI-E</text>
<text x="280.8" y="117.2">SK6812MINI-E</text>
<text x="360.8" y="117.2">SK6812MINI-E</text>
<text x="44.8" y="125">C106</text>
<text x="124.8" y="125">C107</text>
<text x="204.8" y="125">C108</text>
<text x="284.8" y="125">C109</text>
<text x="364.8" y="125">C110</text>
<text x="44.8" y="134.6">100n</text>
<text x="124.8" y="134.6">100n</text>
<text x="204.8" y="134.6">100n</text>
<text x="284.8" y="134.6">100n</text>
<text x="364.8" y="134.6">100n</text>
<text x="44.3" y="156.5">LED11</text>
<text x="124.3" y="156.5">LED12</text>
<text x="204.3" y="156.5">LED13</text>
<text x="284.3" y="156.5">LED14</text>
<text x="364.3" y="156.5">LED15</text>
<text x="40.8" y="171.2">SK6812MINI-E</text>
<text x="120.8" y="171.2">SK6812MINI-E</text>
<text x="200.8" y="171.2">SK6812MINI-E</text>
<text x="280.8" y="171.2">SK6812MINI-E</text>
<text x="360.8" y="171.2">SK6812MINI-E</text>
<text x="44.8" y="179">C111</text>
<text x="124.8" y="179">C112</text>
<text x="204.8" y="179">C113</text>
<text x="284.8" y="179">C114</text>
<text x="364.8" y="179">C115</text>
<text x="44.8" y="188.6">100n</text>
<text x="124.8" y="188.6">100n</text>
<text x="204.8" y="188.6">100n</text>
<text x="284.8" y="188.6">100n</text>
<text x="364.8" y="188.6">100n</text>
<text x="44.8" y="214.5">U4</text>
<text x="124.4" y="217">TP7</text>
<text x="204.8" y="217">R7</text>
<text x="284.8" y="217">R8</text>
<text x="364.3" y="217">C16</text>
<text x="122.4" y="226.6">LED_OUT</text>
<text x="203.8" y="226.6">330R</text>
<text x="283.9" y="226.6">100k</text>
<text x="363.8" y="226.6">100n</text>
<text x="39.1" y="229.2">SN74AHCT1G125</text>
<text x="44.3" y="241">C17</text>
<text x="44.9" y="250.6">1u</text>
</g>
<g font-size="1.3" fill="#840000">
<text x="29.8" y="55.8">PIX0</text>
<text x="30.1" y="58.3">+5V</text>
<text x="60.8" y="55.8">PIX1</text>
<text x="60.8" y="58.3">GND</text>
<text x="109.8" y="55.8">PIX1</text>
<text x="110.1" y="58.3">+5V</text>
<text x="140.8" y="55.8">PIX2</text>
<text x="140.8" y="58.3">GND</text>
<text x="189.8" y="55.8">PIX2</text>
<text x="190.1" y="58.3">+5V</text>
<text x="220.8" y="58.3">GND</text>
<text x="220.8" y="55.8">PIX3</text>
<text x="269.8" y="55.8">PIX3</text>
<text x="270.1" y="58.3">+5V</text>
<text x="300.8" y="55.8">PIX4</text>
<text x="300.8" y="58.3">GND</text>
<text x="349.8" y="55.8">PIX4</text>
<text x="350.1" y="58.3">+5V</text>
<text x="380.8" y="58.3">GND</text>
<text x="380.8" y="55.8">PIX5</text>
<text x="35.1" y="75.8">+5V</text>
<text x="55.7" y="75.8">GND</text>
<text x="115.1" y="75.8">+5V</text>
<text x="135.7" y="75.8">GND</text>
<text x="195.1" y="75.8">+5V</text>
<text x="215.7" y="75.8">GND</text>
<text x="275.1" y="75.8">+5V</text>
<text x="295.7" y="75.8">GND</text>
<text x="355.1" y="75.8">+5V</text>
<text x="375.7" y="75.8">GND</text>
<text x="29.8" y="109.8">PIX5</text>
<text x="30.1" y="112.3">+5V</text>
<text x="60.8" y="109.8">PIX6</text>
<text x="60.8" y="112.3">GND</text>
<text x="109.8" y="109.8">PIX6</text>
<text x="110.1" y="112.3">+5V</text>
<text x="140.8" y="109.8">PIX7</text>
<text x="140.8" y="112.3">GND</text>
<text x="189.8" y="109.8">PIX7</text>
<text x="190.1" y="112.3">+5V</text>
<text x="220.8" y="109.8">PIX8</text>
<text x="220.8" y="112.3">GND</text>
<text x="269.8" y="109.8">PIX8</text>
<text x="270.1" y="112.3">+5V</text>
<text x="300.8" y="109.8">PIX9</text>
<text x="300.8" y="112.3">GND</text>
<text x="349.8" y="109.8">PIX9</text>
<text x="350.1" y="112.3">+5V</text>
<text x="380.8" y="112.3">GND</text>
<text x="380.8" y="109.8">PIX10</text>
<text x="35.1" y="129.8">+5V</text>
<text x="55.7" y="129.8">GND</text>
<text x="115.1" y="129.8">+5V</text>
<text x="135.7" y="129.8">GND</text>
<text x="195.1" y="129.8">+5V</text>
<text x="215.7" y="129.8">GND</text>
<text x="275.1" y="129.8">+5V</text>
<text x="295.7" y="129.8">GND</text>
<text x="355.1" y="129.8">+5V</text>
<text x="375.7" y="129.8">GND</text>
<text x="28.8" y="163.8">PIX10</text>
<text x="30.1" y="166.3">+5V</text>
<text x="60.8" y="166.3">GND</text>
<text x="60.8" y="163.8">PIX11</text>
<text x="108.8" y="163.8">PIX11</text>
<text x="110.1" y="166.3">+5V</text>
<text x="140.8" y="163.8">PIX12</text>
<text x="140.8" y="166.3">GND</text>
<text x="188.8" y="163.8">PIX12</text>
<text x="190.1" y="166.3">+5V</text>
<text x="220.8" y="163.8">PIX13</text>
<text x="220.8" y="166.3">GND</text>
<text x="268.8" y="163.8">PIX13</text>
<text x="270.1" y="166.3">+5V</text>
<text x="300.8" y="163.8">PIX14</text>
<text x="300.8" y="166.3">GND</text>
<text x="348.8" y="163.8">PIX14</text>
<text x="350.1" y="166.3">+5V</text>
<text x="380.8" y="163.8">LED_OUT</text>
<text x="380.8" y="166.3">GND</text>
<text x="35.1" y="183.8">+5V</text>
<text x="55.7" y="183.8">GND</text>
<text x="115.1" y="183.8">+5V</text>
<text x="135.7" y="183.8">GND</text>
<text x="195.1" y="183.8">+5V</text>
<text x="215.7" y="183.8">GND</text>
<text x="275.1" y="183.8">+5V</text>
<text x="295.7" y="183.8">GND</text>
<text x="355.1" y="183.8">+5V</text>
<text x="375.7" y="183.8">GND</text>
<text x="25.8" y="221.8">RGB_3V3</text>
<text x="29.1" y="219.2">GND</text>
<text x="59.8" y="221.8">RGB_5V</text>
<text x="109.8" y="221.8">LED_OUT</text>
<text x="191.8" y="221.8">RGB_5V</text>
<text x="214.7" y="221.8">PIX0</text>
<text x="270.8" y="221.8">RGB_3V3</text>
<text x="294.7" y="221.8">GND</text>
<text x="354.1" y="221.8">+5V</text>
<text x="374.7" y="221.8">GND</text>
<text x="29.1" y="224.3">GND</text>
<text x="59.8" y="224.3">+5V</text>
<text x="34.1" y="245.8">+5V</text>
<text x="54.7" y="245.8">GND</text>
</g>
<g font-size="1.3" fill="#006464">
<text x="40" y="58.2">VDD</text>
<text x="40" y="55.7">DIN</text>
<text x="50.1" y="55.7">DOUT</text>
<text x="50.9" y="58.2">GND</text>
<text x="120" y="58.2">VDD</text>
<text x="120" y="55.7">DIN</text>
<text x="130.1" y="55.7">DOUT</text>
<text x="130.9" y="58.2">GND</text>
<text x="200" y="58.2">VDD</text>
<text x="200" y="55.7">DIN</text>
<text x="210.1" y="55.7">DOUT</text>
<text x="210.9" y="58.2">GND</text>
<text x="280" y="58.2">VDD</text>
<text x="280" y="55.7">DIN</text>
<text x="290.1" y="55.7">DOUT</text>
<text x="290.9" y="58.2">GND</text>
<text x="360" y="58.2">VDD</text>
<text x="360" y="55.7">DIN</text>
<text x="370.1" y="55.7">DOUT</text>
<text x="370.9" y="58.2">GND</text>
<text x="40" y="112.2">VDD</text>
<text x="40" y="109.7">DIN</text>
<text x="50.1" y="109.7">DOUT</text>
<text x="50.9" y="112.2">GND</text>
<text x="120" y="112.2">VDD</text>
<text x="120" y="109.7">DIN</text>
<text x="130.1" y="109.7">DOUT</text>
<text x="130.9" y="112.2">GND</text>
<text x="200" y="112.2">VDD</text>
<text x="200" y="109.7">DIN</text>
<text x="210.1" y="109.7">DOUT</text>
<text x="210.9" y="112.2">GND</text>
<text x="280" y="112.2">VDD</text>
<text x="280" y="109.7">DIN</text>
<text x="290.1" y="109.7">DOUT</text>
<text x="290.9" y="112.2">GND</text>
<text x="360" y="112.2">VDD</text>
<text x="360" y="109.7">DIN</text>
<text x="370.1" y="109.7">DOUT</text>
<text x="370.9" y="112.2">GND</text>
<text x="40" y="166.2">VDD</text>
<text x="40" y="163.7">DIN</text>
<text x="50.1" y="163.7">DOUT</text>
<text x="50.9" y="166.2">GND</text>
<text x="120" y="166.2">VDD</text>
<text x="120" y="163.7">DIN</text>
<text x="130.1" y="163.7">DOUT</text>
<text x="130.9" y="166.2">GND</text>
<text x="200" y="166.2">VDD</text>
<text x="200" y="163.7">DIN</text>
<text x="210.1" y="163.7">DOUT</text>
<text x="210.9" y="166.2">GND</text>
<text x="280" y="166.2">VDD</text>
<text x="280" y="163.7">DIN</text>
<text x="290.1" y="163.7">DOUT</text>
<text x="290.9" y="166.2">GND</text>
<text x="360" y="166.2">VDD</text>
<text x="360" y="163.7">DIN</text>
<text x="370.1" y="163.7">DOUT</text>
<text x="370.9" y="166.2">GND</text>
<text x="39" y="219.2">/OE</text>
<text x="39" y="221.7">A</text>
<text x="51.9" y="221.7">Y</text>
<text x="122.8" y="221.7">TP</text>
<text x="39" y="224.2">GND</text>
<text x="50" y="224.2">VCC</text>
</g>
<g font-size="1.1" fill="#a90000">
<text x="37.6" y="57.3">1</text>
<text x="37.6" y="54.7">4</text>
<text x="55.4" y="54.7">2</text>
<text x="55.4" y="57.3">3</text>
<text x="117.6" y="57.3">1</text>
<text x="117.6" y="54.7">4</text>
<text x="135.4" y="54.7">2</text>
<text x="135.4" y="57.3">3</text>
<text x="197.6" y="57.3">1</text>
<text x="197.6" y="54.7">4</text>
<text x="215.4" y="54.7">2</text>
<text x="215.4" y="57.3">3</text>
<text x="277.6" y="57.3">1</text>
<text x="277.6" y="54.7">4</text>
<text x="295.4" y="54.7">2</text>
<text x="295.4" y="57.3">3</text>
<text x="357.6" y="57.3">1</text>
<text x="357.6" y="54.7">4</text>
<text x="375.4" y="54.7">2</text>
<text x="375.4" y="57.3">3</text>
<text x="37.6" y="111.3">1</text>
<text x="37.6" y="108.7">4</text>
<text x="55.4" y="108.7">2</text>
<text x="55.4" y="111.3">3</text>
<text x="117.6" y="111.3">1</text>
<text x="117.6" y="108.7">4</text>
<text x="135.4" y="108.7">2</text>
<text x="135.4" y="111.3">3</text>
<text x="197.6" y="111.3">1</text>
<text x="197.6" y="108.7">4</text>
<text x="215.4" y="108.7">2</text>
<text x="215.4" y="111.3">3</text>
<text x="277.6" y="111.3">1</text>
<text x="277.6" y="108.7">4</text>
<text x="295.4" y="108.7">2</text>
<text x="295.4" y="111.3">3</text>
<text x="357.6" y="111.3">1</text>
<text x="357.6" y="108.7">4</text>
<text x="375.4" y="108.7">2</text>
<text x="375.4" y="111.3">3</text>
<text x="37.6" y="165.3">1</text>
<text x="37.6" y="162.7">4</text>
<text x="55.4" y="162.7">2</text>
<text x="55.4" y="165.3">3</text>
<text x="117.6" y="165.3">1</text>
<text x="117.6" y="162.7">4</text>
<text x="135.4" y="162.7">2</text>
<text x="135.4" y="165.3">3</text>
<text x="197.6" y="165.3">1</text>
<text x="197.6" y="162.7">4</text>
<text x="215.4" y="162.7">2</text>
<text x="215.4" y="165.3">3</text>
<text x="277.6" y="165.3">1</text>
<text x="277.6" y="162.7">4</text>
<text x="295.4" y="162.7">2</text>
<text x="295.4" y="165.3">3</text>
<text x="357.6" y="165.3">1</text>
<text x="357.6" y="162.7">4</text>
<text x="375.4" y="162.7">2</text>
<text x="375.4" y="165.3">3</text>
<text x="36.6" y="218.2">1</text>
<text x="36.6" y="220.7">2</text>
<text x="54.4" y="220.7">4</text>
<text x="120.4" y="220.7">1</text>
<text x="36.6" y="223.3">3</text>
<text x="54.4" y="223.3">5</text>
</g>
</svg>
